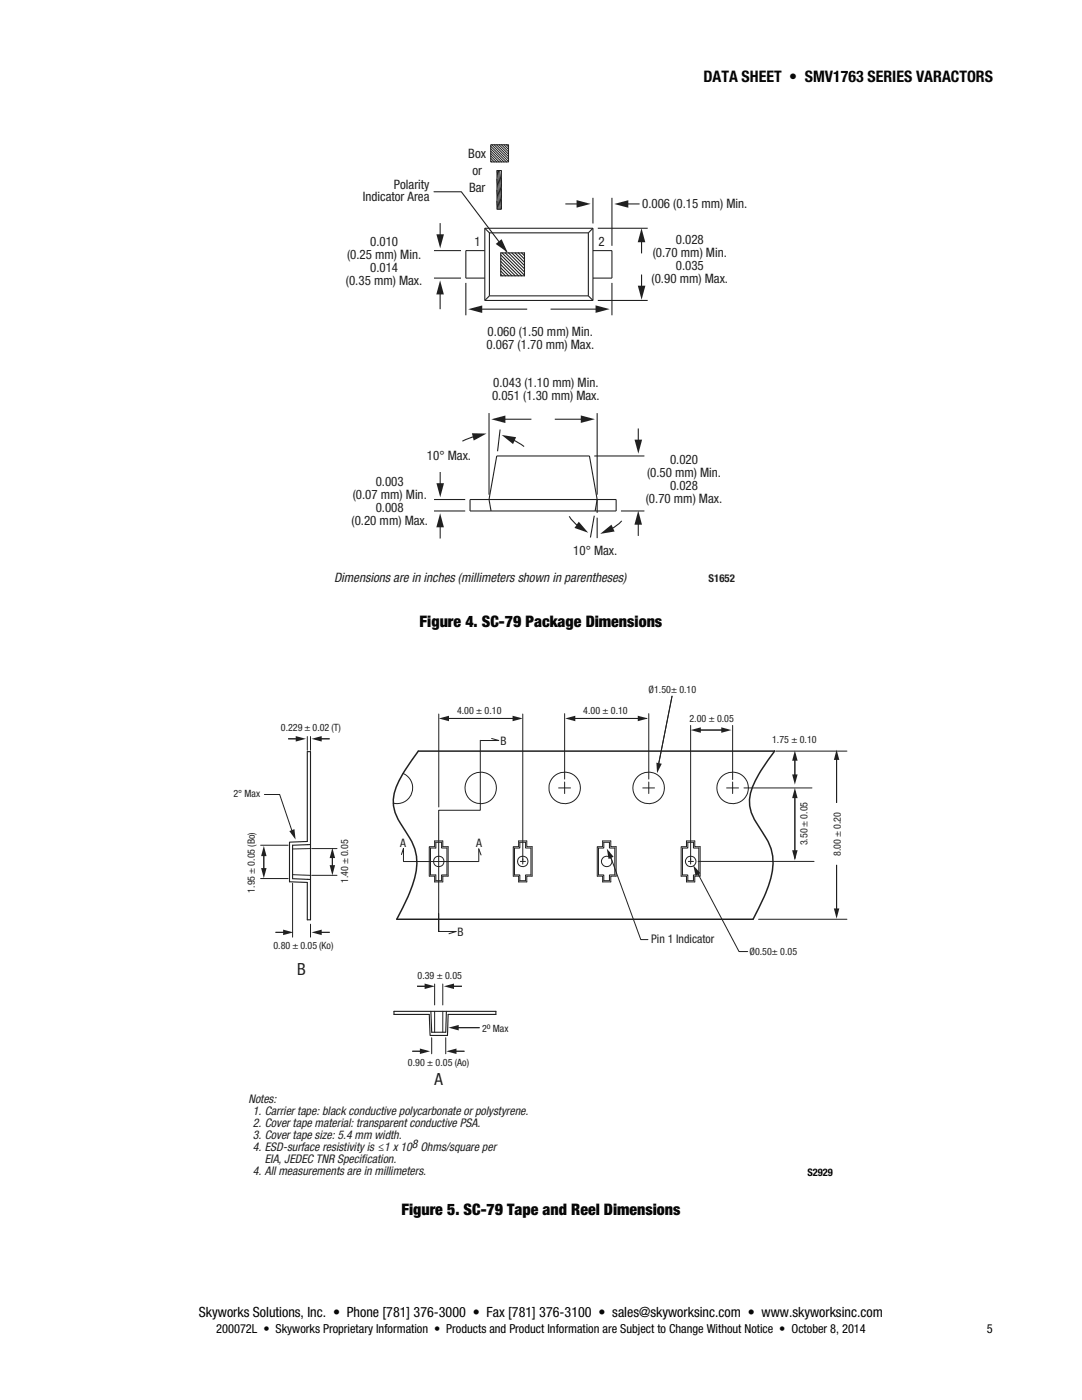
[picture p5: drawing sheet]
<svg xmlns="http://www.w3.org/2000/svg" width="216mm" height="279mm" viewBox="0 0 216 279" stroke-linecap="round" stroke-linejoin="round" font-family="sans-serif">
<path d="M98.9 48.7l1.2-1 1.2 2.7z" fill="#231f20"/>
<path d="M124.1 104l-1.1 .9-1.2 .7" fill="none" stroke="#231f20" stroke-width=".22"/>
<path d="M119.8 106.5l2.2-1.8 .6 1.4z" fill="#231f20"/>
<path d="M113.6 103l.8 1.1 1.1 .9" fill="none" stroke="#231f20" stroke-width=".22"/>
<path d="M115.5 104.1l1.9 2.2-2.8-.9z" fill="#231f20"/>
<path d="M94.8 87.1l-2.5 .9M119.2 99.7v2.7M118.6 102.9l-.8 4.4M119.2 103.3v4.1" fill="none" stroke="#231f20" stroke-width=".22"/>
<path d="M94.2 86.5h2.9l-2.6 1.4z" fill="#231f20"/>
<path d="M102.2 87.7l2.4 1.4" fill="none" stroke="#231f20" stroke-width=".22"/>
<path d="M100.1 86.8l2.9 .5-.6 1.3z" fill="#231f20"/>
<path d="M99.8 85.7l-.5 4.4M127.4 104.2v2.7" fill="none" stroke="#231f20" stroke-width=".22"/>
<path d="M127.4 101.9l.7 2.8h-1.5z" fill="#231f20"/>
<path d="M127.4 85.5v2.8" fill="none" stroke="#231f20" stroke-width=".22"/>
<path d="M126.6 87.7h1.5l-.7 2.8z" fill="#231f20"/>
<path d="M100.3 83.7h5.7M118.6 91h10M123.9 102h4.7" fill="none" stroke="#231f20" stroke-width=".22"/>
<path d="M98 83.7l2.8-.8v1.5z" fill="#231f20"/>
<path d="M110.7 83.7h5.7" fill="none" stroke="#231f20" stroke-width=".22"/>
<path d="M115.9 82.9l2.8 .8-2.8 .7z" fill="#231f20"/>
<path d="M87.8 94.2v2.7M97.6 82.4v16.3M119.2 82.4v16.3" fill="none" stroke="#231f20" stroke-width=".22"/>
<path d="M87.1 96.4h1.5l-.8 2.8z" fill="#231f20"/>
<path d="M87.8 104.7v2.8" fill="none" stroke="#231f20" stroke-width=".22"/>
<path d="M87.8 102.4l.8 2.8h-1.5z" fill="#231f20"/>
<path d="M128 54.8v2.7M86.6 99.7h6.2M86.6 102h6.2" fill="none" stroke="#231f20" stroke-width=".22"/>
<path d="M127.3 57h1.5l-.8 2.8z" fill="#231f20"/>
<path d="M128 47.8v2.8" fill="none" stroke="#231f20" stroke-width=".22"/>
<path d="M128 45.5l.8 2.8h-1.5z" fill="#231f20"/>
<path d="M112.8 40.7h2.8M119.3 45.6h9.9M119.3 60h9.9" fill="none" stroke="#231f20" stroke-width=".22"/>
<path d="M115.1 39.9l2.8 .8-2.8 .7z" fill="#231f20"/>
<path d="M124.9 40.7h2.7" fill="none" stroke="#231f20" stroke-width=".22"/>
<path d="M122.6 40.7l2.8-.7v1.5z" fill="#231f20"/>
<path d="M118.3 39.5v5.1M122.1 39.5v9.6M95.7 61.7h9.5" fill="none" stroke="#231f20" stroke-width=".22"/>
<path d="M93.4 61.7l2.8-.7v1.5z" fill="#231f20"/>
<path d="M109.9 61.7h9.4" fill="none" stroke="#231f20" stroke-width=".22"/>
<path d="M118.8 60.9l2.8 .8-2.8 .7z" fill="#231f20"/>
<path d="M87.8 44.5v2.8M93 56.5v6.4M122.1 56.5v6.4" fill="none" stroke="#231f20" stroke-width=".22"/>
<path d="M87.1 46.8h1.5l-.8 2.8z" fill="#231f20"/>
<path d="M87.8 58.2v3.5" fill="none" stroke="#231f20" stroke-width=".22"/>
<path d="M87.8 56l.8 2.8h-1.5z" fill="#231f20"/>
<g fill="none" stroke="#231f20" stroke-width=".22">
<path d="M86.6 38.3h5.5l9 12M86.6 50h5.4M86.6 55.5h5.4M96.7 50h-3.7v5.5h3.7M96.7 45.6v14.4M96.7 45.6h21.6M96.7 60h21.6M96.7 45.6l1 .9M97.7 59l-1 1M97.7 59h19.7M99.9 50.5h4.8v4.5h-4.8zM99.9 54.7l.3 .3"/>
<path d="M99.9 53.5l1.6 1.5M99.9 54.1l1 .9M99.9 52.8l2.3 2.2M99.9 52.2l2.9 2.8M99.9 51.5l3.6 3.5M99.9 50.9l4.2 4.1M100.2 50.5l4.5 4.4M100.8 50.5l3.9 3.8M101.5 50.5l3.2 3.1M102.1 50.5l2.6 2.5M102.8 50.5l1.9 1.8M103.4 50.5l1.3 1.2"/>
<path d="M104.1 50.5l.6 .6M117.4 46.5h-19.7v12.5M117.4 46.5v12.5M117.4 59l.9 1M118.3 45.6v14.4M118.3 50h3.8v5.5h-3.8M118.3 45.6l-.9 .9M93.8 99.7h29.1v2.3h-29.1zM98 102l-.4-2.3 1.5-8.7h18.5l1.6 8.7-.4 2.3"/>
</g>
<g fill="none" stroke="#231f20" stroke-width=".2">
<path d="M97.9 30.6l1.7 1.7M97.9 28.9h3.6v3.4h-3.6zM97.9 29.2l3.2 3.1M97.9 30.2l2.2 2.1M97.9 29.7l2.7 2.6M97.9 31.6l.7 .7M97.9 31.1l1.2 1.2M97.9 32.1l.2 .2M98.1 28.9l3.4 3.3M98.6 28.9l2.9 2.9M99.1 28.9l2.4 2.4M99.2 34h.9v7.8h-.9z"/>
<path d="M99.2 38l.4 3.8M99.2 35.8l.6 6M99.2 34l.9 7.6M99.5 34l.6 5.4M99.6 28.9l1.9 1.9M99.7 34l.4 3.2M100.1 28.9l1.4 1.4M100.5 28.9l1 .9M101 28.9l.5 .4M99.2 40.2l.1 1.6M52.8 158.6h3l2.7 7.8M138.8 173.4l8.7 16.5h1.7"/>
</g>
<path d="M87.6 143.4l2-.6v1.1z" fill="#231f20"/>
<path d="M88.8 143.4h15.1" fill="none" stroke="#231f20" stroke-width=".2"/>
<g fill="#231f20">
<path d="M102.3 142.8l2 .6-2 .5z"/>
<path d="M112.8 143.4l2-.6v1.1z"/>
</g>
<path d="M114 143.4h15.1" fill="none" stroke="#231f20" stroke-width=".2"/>
<g fill="#231f20">
<path d="M127.3 142.8l2 .6-2 .5z"/>
<path d="M137.8 145.7l2-.5v1z"/>
</g>
<path d="M138.8 145.7h6.3" fill="none" stroke="#231f20" stroke-width=".2"/>
<g fill="#231f20">
<path d="M143.9 145.2l2.1 .5-2.1 .5z"/>
<path d="M158.1 154.6h1.1l-.6 2z"/>
</g>
<path d="M158.6 150.5v5.2" fill="none" stroke="#231f20" stroke-width=".2"/>
<g fill="#231f20">
<path d="M158.6 149.8l.6 2h-1.1z"/>
<path d="M158.1 169.7h1.1l-.6 2z"/>
</g>
<path d="M158.6 157.9v13.4" fill="none" stroke="#231f20" stroke-width=".2"/>
<g fill="#231f20">
<path d="M158.6 157.2l.6 2.1h-1.1z"/>
<path d="M166.4 181.3h1.1l-.6 2z"/>
</g>
<path d="M166.9 150.7v9.5M166.9 172.6v9.5" fill="none" stroke="#231f20" stroke-width=".2"/>
<g fill="#231f20">
<path d="M166.9 149.6l.6 2.1h-1.1z"/>
<path d="M88.6 196.8l2-.5v1.1z"/>
</g>
<path d="M89.9 196.8h2.3" fill="none" stroke="#231f20" stroke-width=".2"/>
<path d="M89.5 205.1l2-.6v1.1z" fill="#231f20"/>
<path d="M83.2 196.8h2.3M90.9 205.1h4.8" fill="none" stroke="#231f20" stroke-width=".2"/>
<g fill="#231f20">
<path d="M84.7 196.3l2.1 .5-2.1 .6z"/>
<path d="M62.2 147.4l2-.5v1.1z"/>
</g>
<path d="M57.5 147.4h2.3M63.5 147.4h2.3" fill="none" stroke="#231f20" stroke-width=".2"/>
<g fill="#231f20">
<path d="M59 146.9l2 .5-2 .6z"/>
<path d="M62.2 186.1l2-.6v1.1z"/>
</g>
<path d="M55 186.1h2.2M63.5 186.1h2.3" fill="none" stroke="#231f20" stroke-width=".2"/>
<g fill="#231f20">
<path d="M56.5 185.5l2 .6-2 .5z"/>
<path d="M52.1 173.2h1.1l-.6 2.1z"/>
</g>
<path d="M52.6 170.3v3.6" fill="none" stroke="#231f20" stroke-width=".2"/>
<g fill="#231f20">
<path d="M52.6 168.8l.6 2.1h-1.1z"/>
<path d="M65.8 172.7h1.1l-.6 2z"/>
</g>
<path d="M66.3 170.1v3.6" fill="none" stroke="#231f20" stroke-width=".2"/>
<g fill="#231f20">
<path d="M66.3 169.2l.6 2h-1.1z"/>
<path d="M89.1 209.8l2-.5v1z"/>
</g>
<path d="M82.3 209.8h2.2M90.4 209.8h2.3" fill="none" stroke="#231f20" stroke-width=".2"/>
<g fill="#231f20">
<path d="M83.8 209.3l2 .5-2 .5z"/>
<path d="M134.1 138.9l-2.8 14z"/>
</g>
<path d="M134.1 138.9l-2.8 14" fill="none" stroke="#231f20" stroke-width=".2"/>
<g fill="#231f20">
<path d="M131 152.2l1 .2-.9 1.9z"/>
<path d="M138.3 172.7l1.5 1.6-1 .5z"/>
<path d="M57.7 165.9l1-.4 .3 2.1z"/>
</g>
<path d="M95.8 147.8v13.9h-8.3v24.2v-3.6M98.1 147.4l1.4 .4h-3.6M80.1 170.5l.4-1.2v2.6M80.6 171.9h14.9M96 170.6l-.5-1.2v2.5M87.6 185.9h3.4l-1.4 .4" fill="none" stroke="#231f20" stroke-width=".2"/>
<path d="M121.1 169.4l1.3 1.6-1 .4z" fill="#231f20"/>
<g fill="none" stroke="#231f20" stroke-width=".2">
<path d="M61.3 147v2.7M62 147v2.7M80.4 154.3a3.1 3.1 0 0 1 1.8 3.9 3.1 3.1 0 0 1-3.7 2.1M87.6 142.5v18.6M104.3 142.5v30M111.5 157.2h2.3M112.7 156.1v2.3M112.7 142.4v13.1M128.3 157.2h2.3M129.5 142.4v13.1M129.5 156.1v2.3M137.8 144.8v27.7"/>
<path d="M145 157.2h2.4M146.2 156.1v2.3M146.2 144.8v10.8M148.5 157.3h13.5M154.6 149.9h.1M154.8 149.9h14.2M52 175.3h5.5M52 168.7h5.5M58.4 174.6l3.6 .1M58.4 176.3v10.7M61.3 175.5h.1M61.3 168.5v.1"/>
<path d="M62 169.4h-3.6M62.2 174.7h5M62.2 169.4h5M86.7 167.8h1.7v1.2h1v5.9h-1v1.1h-1.7v-1.1h-1v-5.9h1zM87 168.1h1.1v1.1h1.1v5.4h-1.1v1.2h-1.1v-1.2h-1.1v-5.4h1.1zM103.5 167.8h1.6v1.2h1.1v5.9h-1.1v1.1h-1.6v-1.1h-1.1v-5.9h1.1zM103.7 168.1h1.2v1.1h1v5.4h-1v1.2h-1.2v-1.2h-1v-5.4h1zM103.8 171.9h1M120.2 167.8h1.7v1.2h1v5.9h-1v1.1h-1.7v-1.1h-1v-5.9h1zM120.5 168.1h1.1v1.1h1.1v5.4h-1.1v1.2h-1.1v-1.2h-1.1v-5.4h1.1zM121.5 170l6.4 17.5h1.4M137 167.8h1.6v1.2h1.1v5.9h-1.1v1.1h-1.6v-1.1h-1.1v-5.9h1.1z"/>
<path d="M137.2 168.1h1.2v1.1h1v5.4h-1v1.2h-1.2v-1.2h-1v-5.4h1zM137.4 171.9h1M139.3 171.9h23.1M62 184.4v2.6M86.7 196.4v4.2M88.4 196.4v4.2M151.4 183.5h17.6M86.1 207.1v3.2M86.7 201.8v4.2M88.4 201.8v4.2M88.9 207.1v3.2"/>
<circle cx="95.9" cy="157.2" r="3.1"/>
<circle cx="112.7" cy="157.2" r="3.1"/>
<circle cx="129.4" cy="157.2" r="3.1"/>
<circle cx="146.2" cy="157.2" r="3.1"/>
<circle cx="87.5" cy="171.9" r="1.05"/>
<circle cx="104.3" cy="171.9" r="1.05"/>
<circle cx="121.1" cy="171.9" r="1.04"/>
<circle cx="137.8" cy="171.9" r="1.05"/>
</g>
<path d="M83.5 149.9h71.1a24.9 24.9 0 0 0-4.9 8.6 7.2 7.2 0 0 0 1.3 5.7 19 19 0 0 1 3.1 6.2 15 15 0 0 1-1.6 8.5l-2.2 4.6h-71.1a31.6 31.6 0 0 0 3.9-9.9 9.6 9.6 0 0 0-2-7.4 11.8 11.8 0 0 1-2.6-5.9 11.1 11.1 0 0 1 2.2-6.5z" fill="none" stroke="#231f20" stroke-width=".3"/>
<path d="M61.3 150h.7v33.6h-.7v-7.5l-3.5-.1v-7.9l3.5-.2zM62 168.5l-3.6 .2v6.7l3.6 .1M78.6 201.8h20.3v.7h-9.5l-.1 4.1h-3.5l-.1-4.1h-7.1zM86 201.8l.1 4.2h2.8l.2-4.2" fill="none" stroke="#231f20" stroke-width=".22"/>
<g font-size="3.3" fill="#231f20">
<text x="59.3" y="194.5">B</text>
<text x="86.7" y="216.6">A</text>
</g>
<g font-size="3.2">
<text x="140.4" y="16.4">DATA SHEET • SMV1763 SERIES VARACTORS</text>
<text x="83.7" y="125.2">Figure 4. SC-79 Package Dimensions</text>
<text x="80.1" y="242.4">Figure 5. SC-79 Tape and Reel Dimensions</text>
</g>
<text font-size="2.8" x="39.7" y="262.8">Skyworks Solutions, Inc. • Phone [781] 376-3000 • Fax [781] 376-3100 • sales@skyworksinc.com • www.skyworksinc.com</text>
<g font-size="2.6" fill="#231f20">
<text x="93.4" y="31.5">Box</text>
<text x="94.3" y="34.9">or</text>
<text x="72.4" y="40.2">Indicator Area</text>
<text x="78.6" y="37.6">Polarity</text>
<text x="93.6" y="38.4">Bar</text>
<text x="128.1" y="41.5">0.006 (0.15 mm) Min.</text>
<text x="69.3" y="51.6">(0.25 mm) Min.</text>
<text x="73.9" y="49.1">0.010</text>
<text x="94.7" y="49.1">1</text>
<text x="119.4" y="49.1">2</text>
<text x="130.3" y="51.2">(0.70 mm) Min.</text>
<text x="134.8" y="48.6">0.028</text>
<text x="134.8" y="53.8">0.035</text>
<text x="69" y="56.8">(0.35 mm) Max.</text>
<text x="73.9" y="54.2">0.014</text>
<text x="130" y="56.4">(0.90 mm) Max.</text>
<text x="97.1" y="69.7">0.067 (1.70 mm) Max.</text>
<text x="97.3" y="67.1">0.060 (1.50 mm) Min.</text>
<text x="98.4" y="77.2">0.043 (1.10 mm) Min.</text>
<text x="98.2" y="79.8">0.051 (1.30 mm) Max.</text>
<text x="85.2" y="91.7">10° Max.</text>
<text x="129.1" y="95.1">(0.50 mm) Min.</text>
<text x="133.7" y="92.5">0.020</text>
<text x="70.4" y="99.5">(0.07 mm) Min.</text>
<text x="75" y="96.9">0.003</text>
<text x="128.9" y="100.3">(0.70 mm) Max.</text>
<text x="133.7" y="97.7">0.028</text>
<text x="70.1" y="104.7">(0.20 mm) Max.</text>
<text x="75" y="102.1">0.008</text>
<text x="114.4" y="110.7">10° Max.</text>
<text x="66.7" y="116.1">Dimensions are in inches (millimeters shown in parentheses)</text>
</g>
<g font-size="2.5">
<text x="43.1" y="266.1">200072L • Skyworks Proprietary Information • Products and Product Information are Subject to Change Without Notice • October 8, 2014</text>
<text x="196.9" y="266.1">5</text>
</g>
<g font-size="2.4" fill="#231f20">
<text x="129.9" y="188.3">Pin 1 Indicator</text>
<text x="49.6" y="220.2">Notes:</text>
<text x="50.5" y="222.5">1. Carrier tape: black conductive polycarbonate or polystyrene.</text>
<text x="50.5" y="224.9">2. Cover tape material: transparent conductive PSA.</text>
<text x="50.5" y="227.3">3. Cover tape size: 5.4 mm width.</text>
<text x="50.5" y="229.7">4. ESD-surface resistivity is ≤1 x 108Ohms/square per</text>
<text x="52.8" y="232">EIA, JEDEC TNR Specif</text>
<text x="72.1" y="232">ication.</text>
<text x="50.5" y="234.4">4. All measurements are in millimeters.</text>
</g>
<g font-size="2.3" fill="#231f20">
<text x="99.9" y="148.7">B</text>
<text x="79.8" y="169">A</text>
<text x="95" y="169.1">A</text>
<text x="91.3" y="186.8">B</text>
</g>
<text font-size="2.2" fill="#231f20" x="141.4" y="116.1">S1652</text>
<text font-size="2.1" fill="#020303" x="161.1" y="234.6">S2929</text>
<g font-size="2" fill="#231f20">
<text x="91.2" y="142.4">4.00 ± 0.10</text>
<text x="116.4" y="142.4">4.00 ± 0.10</text>
<text x="129.4" y="138.3">Ø1.50± 0.10</text>
<text x="56.1" y="146">0.229 ± 0.02 (T)</text>
<text x="137.6" y="144.1">2.00 ± 0.05</text>
<text x="154.1" y="148.4">1.75 ± 0.10</text>
<text x="46.6" y="159">2° Max</text>
<text x="161.1" y="168.7" transform="rotate(-90 161.1 168.7)">3.50 ± 0.05</text>
<text x="167.8" y="170.8" transform="rotate(-90 167.8 170.8)">8.00 ± 0.20</text>
<text x="50.8" y="178.1" transform="rotate(-90 50.8 178.1)">1.95 ± 0.05 (Bo)</text>
<text x="69.5" y="176.3" transform="rotate(-90 69.5 176.3)">1.40 ± 0.05</text>
<text x="54.6" y="189.4">0.80 ± 0.05 (Ko)</text>
<text x="149.5" y="190.6">Ø0.50± 0.05</text>
<text x="83.3" y="195.4">0.39 ± 0.05</text>
<text x="96.2" y="205.9">2 Max</text>
<text x="81.4" y="212.8">0.90 ± 0.05 (Ao)</text>
</g>
<text font-size="1.7" fill="#231f20" x="97.1" y="205.4">o</text>
</svg>
